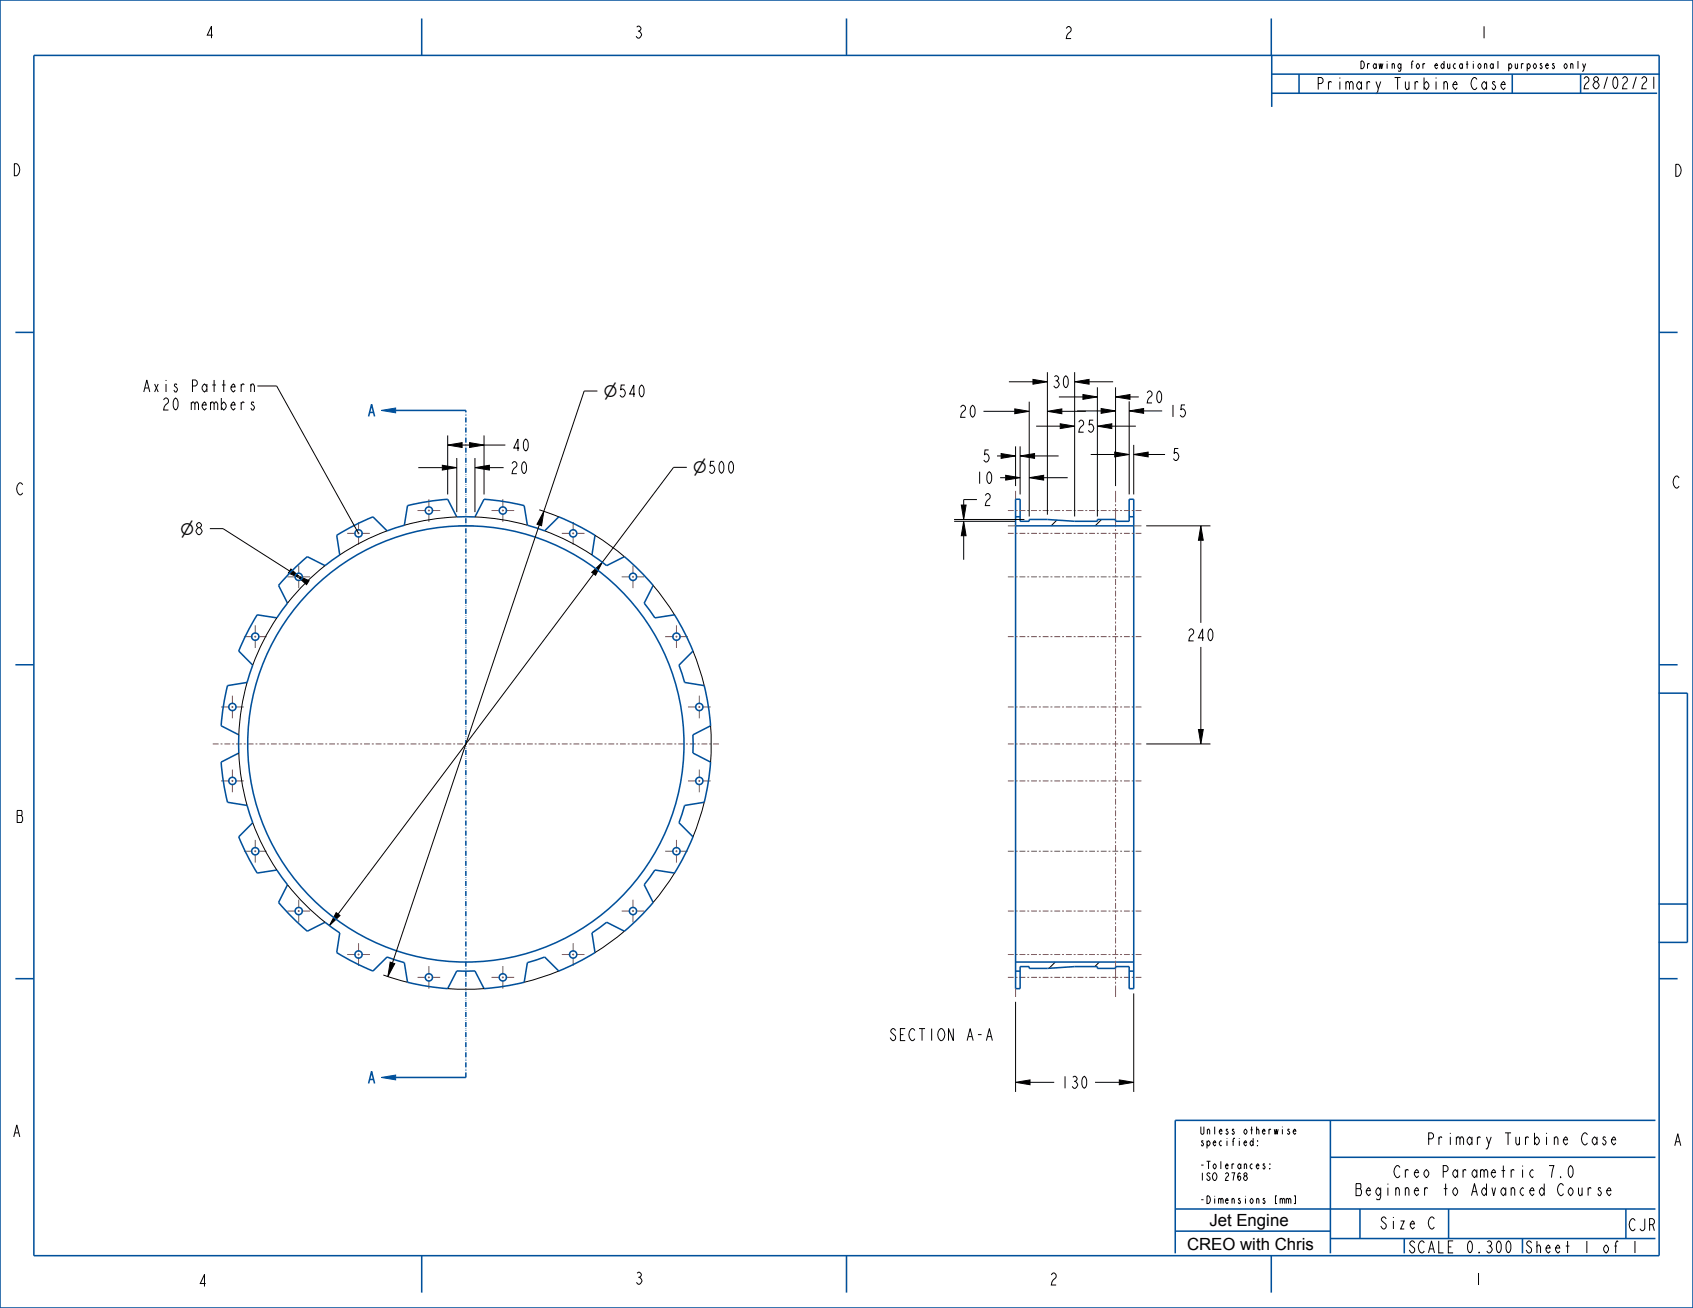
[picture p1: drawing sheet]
<svg xmlns="http://www.w3.org/2000/svg" width="559mm" height="432mm" viewBox="0 0 559 432" stroke-linecap="round" stroke-linejoin="round" font-family="sans-serif">
<path d="M125.8 355.7l4.8-.8v1.6z" fill="#00509b"/>
<path d="M125.8 355.7l4.8-.8v1.6z" fill="none" stroke="#00509b" stroke-width=".33"/>
<path d="M121.7 357.7l.9-4 1 4M122.1 356.4h1.1" fill="none" stroke="#00509b" stroke-width=".51"/>
<path d="M125.8 135.5l4.8-.8v1.6z" fill="#00509b"/>
<path d="M125.8 135.5l4.8-.8v1.6z" fill="none" stroke="#00509b" stroke-width=".33"/>
<g fill="none" stroke="#00509b" stroke-width=".51">
<path d="M0 0h558.8v431.8h-558.8zM11.2 18.3h536.4v396.2h-536.4zM139.2 6.1v12.2M279.4 6.1v12.2M419.6 6.1v12.2M419.8 18.2v17.1M419.8 30.8h127.2M419.8 24.5h128.1M428.8 24.5v6.3M499.1 24.5v6.3M5.1 109.7h6.1M547.6 109.7h6.1"/>
<path d="M121.7 137.5l.9-4 1 4M122.1 136.2h1.1M130.6 135.5h23.2M335.2 164.8h1.5v7.3h3v-.6h6l9 .6h7.5v-.6h6v.6h4.5v-7.3h1.5v161.6h-1.5v-7.3h-4.5v.6h-6v-.6h-7.5l-9 .6h-6v-.6h-3v7.3h-1.5zM335.2 173.6h39M335.2 170.6h1.5M372.7 170.6h1.5M96.5 188.3l4.9-4.5 5.9 2.9 4.8-3.5-1-6.5 8.9-4.7 3.1-1.4 4.7 4.6 5.7-1.8 1-6.5 6.6-1.3 6.7-.8 3 5.9h6l3-5.9 6.6 .8 6.6 1.3 1.1 6.5 5.7 1.8 4.6-4.6 6.1 2.8 5.9 3.3-1 6.5 4.8 3.5 5.9-2.9 4.9 4.5 4.6 5-3 5.8 3.6 4.9 6.4-1 4.8 8.8 1.3 3.1-4.6 4.7 1.9 5.7 6.4 1 1.4 6.6 .7 6.7-5.8 3v6l5.8 3-.7 6.7-1.4 6.5-6.4 1.1-1.9 5.7 4.6 4.7-2.8 6.1-3.3 5.8-6.4-1-3.6 4.9 3 5.8-4.6 5-4.9 4.5-5.9-2.9-4.8 3.5 1 6.5-8.9 4.7-3.1 1.4-4.6-4.7-5.7 1.9-1.1 6.5-6.6 1.3-6.6 .8-3-5.9h-6l-3 5.9-6.7-.8-6.6-1.3-1-6.5-5.7-1.9-4.7 4.7-6.1-2.8-5.9-3.3 1-6.5-4.8-3.5-5.9 2.9-4.9-4.5-4.6-5 3-5.8-3.5-4.9-6.5 1-4.8-8.9-1.3-3 4.6-4.7-1.8-5.7-6.5-1.1-1.3-6.5-.8-6.7 5.8-3v-6l-5.8-3 .8-6.7 1.3-6.6 6.5-1 1.8-5.7-4.6-4.7 2.8-6.1 3.3-5.8 6.5 1 3.5-4.9-3-5.8zM5.1 219.5h6.1M547.6 219.5h6.1M547.5 228.8h9.4v82.3h-9.4M547.5 298.4h9.4"/>
<path d="M335.2 317.6h39M5.1 323.1h6.1M335.2 320.6h1.5M372.7 320.6h1.5M547.6 323.1h6.1M130.6 355.7h23.2M439.1 369.9v43.8M546.4 369.9h-158.5v43.8M387.9 399.1h158.5M439.1 382h107.3M448.9 399.1v9.8M478.1 399.1v9.8"/>
<path d="M536.7 399.1v9.8M139.2 414.5v12.2M279.4 414.5v12.2M387.9 406.4h51.2M419.6 414.5v12.2M439.1 408.9h107.3M463.5 408.9v4.8"/>
<circle cx="118.3" cy="176.1" r="1.2"/>
<circle cx="141.6" cy="168.5" r="1.2"/>
<circle cx="166" cy="168.5" r="1.2"/>
<circle cx="189.2" cy="176.1" r="1.2"/>
<circle cx="98.6" cy="190.4" r="1.2"/>
<circle cx="208.9" cy="190.4" r="1.2"/>
<circle cx="84.2" cy="210.2" r="1.2"/>
<circle cx="223.3" cy="210.2" r="1.2"/>
<circle cx="76.7" cy="233.4" r="1.2"/>
<circle cx="230.8" cy="233.4" r="1.2"/>
<circle cx="76.7" cy="257.8" r="1.2"/>
<circle cx="153.8" cy="245.6" r="72"/>
<circle cx="230.8" cy="257.8" r="1.2"/>
<circle cx="84.2" cy="281" r="1.2"/>
<circle cx="223.3" cy="281" r="1.2"/>
<circle cx="98.6" cy="300.8" r="1.2"/>
<circle cx="118.3" cy="315.1" r="1.2"/>
<circle cx="189.2" cy="315.1" r="1.2"/>
<circle cx="208.9" cy="300.8" r="1.2"/>
<circle cx="141.6" cy="322.6" r="1.2"/>
<circle cx="166" cy="322.6" r="1.2"/>
</g>
<path d="M153.8 355.7v-220.2" fill="none" stroke="#00509b" stroke-width=".51" stroke-dasharray="1.7 .5 .2 .3 .2 .5" stroke-linecap="butt"/>
<g fill="none" stroke="#000" stroke-width=".33">
<path d="M523.4 21l-.5 1.5M85 127.4h6.3l27 48.7M197.2 129.1h-4.4l-13.3 39.7M324.6 135.8h10.3M333 126h7.9M334.9 135l4.8 .8-4.8 .8zM339.7 132.6v37.9M340.9 125.2l4.8 .8-4.8 .8zM345.7 135.8l4.8-.8v1.6zM345.7 122.9v47M349.5 131h7.9M349.9 139.9l4.8 .8-4.8 .8z"/>
<path d="M350.5 135.8h7.9M354.7 126l4.8-.8v1.6zM354.7 122.9v47.6M355.5 135.7h7.9M357.4 130.2l4.8 .8-4.8 .8zM359.5 126h7.9M362.2 127.9v42.6M363.4 134.9l4.8 .8-4.8 .8zM368.2 131l4.8-.8v1.6zM368.2 127.9v32.6M372.7 135.7l4.8-.8v1.6zM372.7 132.5v30.7"/>
<path d="M373 131h2.9M377.5 135.7h6.1M138.1 154.4h7.9M146 153.6l4.8 .8-4.8 .8zM147.8 146.9l4.7-.8v1.6zM147.8 143.7v19.5M150.8 151.2v17.9M152.5 146.9h2.5M155 146.1l4.8 .8-4.8 .8zM156.8 154.4l4.7-.8v1.6zM156.8 151.2v17.9M159.8 143.7v19.5"/>
<path d="M159.8 146.9h7M161.5 154.4h4.7M226.7 154.3h-4.4l-23.5 31.3M329.1 150.5h1.3M330.1 157.7h1.8M330.4 149.7l4.8 .8-4.8 .8zM331.9 156.9l4.8 .8-4.8 .8zM335.2 147.3v13.2M336.7 150.5l4.8-.8v1.6zM336.7 147.3v15.9M339.7 157.7l4.8-.8v1.6zM341.5 150.5h7.9"/>
<path d="M342 140.7h7.9M344.5 157.7h7.9M360 150h7.9M362.2 140.7l4.8-.8v1.6zM367 140.7h7.9M367.9 149.2l4.8 .8-4.8 .8zM374.2 150l4.8-.8v1.6zM374.2 146.9v16.3M379 150h5.5M69.3 174.5h4.3l22 14M127.8 175.2l-8.7 3.9-7 4.1M150.8 170.7l-9.4 .9-7.9 1.8"/>
<path d="M156.8 170.7l9.4 .9 7.9 1.8M178 173.3l-48.5 144.6M178 168.3l6.4 2.3M179.5 168.8l-.8 4.8-1.5-.5zM179.8 175.2l8.6 3.9 7 4.1M196.4 176.7l4.5 3 5.2 4.1M314.9 172.1h20.2M314.9 171.5h23.2M317.3 166.7h1.6l-.8 4.8zM318.1 172.1l.8 4.8h-1.6zM318.1 176.9v7.9M322.4 164.9h-4.3v1.8"/>
<path d="M335.4 170.6l-.2 .2M348.8 171.7l-1.9 1.9M363.6 171.5l-2.1 2.1M378.3 173.6h21.2M396.4 173.6l.8 4.8h-1.6zM396.4 178.4v27.2M96 187.8l3.6 3.3-4.4-1.9zM97.6 189.8l4.4 1.9-.8 1.3zM107.3 186.7l-7 6.3-5.4 6.1M195.3 189l3.5-3.4-2.2 4.3zM195.9 189.4l-84.3 112.4M215.6 193.3l3.4 4.2 3.6 5.5"/>
<path d="M91.4 204l-4.2 6.9-3.8 8.7M228.7 214.9l1.9 5.1 1.8 6.3M396.4 213.6v27.2M81.6 225.3l-2 9.2-.8 8.1M234.5 239.6l.3 5.4-.3 6.6M78.8 248.6l.8 8.1 2 9.2M378.3 245.6h21.2M395.6 240.8h1.6l-.8 4.8zM83.4 271.6l3.8 8.6 4.2 7M232.4 264.8l-1.8 6.3-1.9 5.2M94.9 292.1l5.4 6 7 6.4M222.6 288.2l-3.6 5.4-3.4 4.3"/>
<path d="M111 301.3l1.2 .9-3.5 3.4zM128.8 317.6l1.5 .5-2.3 4.3zM206.1 307.4l-5.2 4-4.5 3.1M348.3 317.6l-2 2.1M362.9 317.6l-1.5 1.5M126.5 321.9l8 2.4M147.8 326.4l6.5 .2 5.5-.2M184.4 320.6l-5.1 1.9-6.3 1.8M335.2 330.7v29.8M374.2 328v32.5M335.2 357.3l4.8-.8v1.6zM340 357.3h8"/>
<path d="M361.5 357.3h7.9M369.4 356.5l4.8 .8-4.8 .8z"/>
</g>
<g fill="#000">
<path d="M334.9 135l4.8 .8-4.8 .8zM345.7 135.8l4.8-.8v1.6zM340.9 125.2l4.8 .8-4.8 .8zM354.7 126l4.8-.8v1.6zM357.4 130.2l4.8 .8-4.8 .8zM368.2 131l4.8-.8v1.6zM363.4 134.9l4.8 .8-4.8 .8zM372.7 135.7l4.8-.8v1.6zM147.8 146.9l4.7-.8v1.6zM146 153.6l4.8 .8-4.8 .8zM156.8 154.4l4.7-.8v1.6zM155 146.1l4.8 .8-4.8 .8z"/>
<path d="M330.4 149.7l4.8 .8-4.8 .8zM336.7 150.5l4.8-.8v1.6zM331.9 156.9l4.8 .8-4.8 .8zM339.7 157.7l4.8-.8v1.6zM349.9 139.9l4.8 .8-4.8 .8zM362.2 140.7l4.8-.8v1.6zM367.9 149.2l4.8 .8-4.8 .8zM374.2 150l4.8-.8v1.6zM179.5 168.8l-.8 4.8-1.5-.5zM318.1 172.1l.8 4.8h-1.6zM317.3 166.7h1.6l-.8 4.8zM396.4 173.6l.8 4.8h-1.6z"/>
<path d="M97.6 189.8l4.4 1.9-.8 1.3zM96 187.8l3.6 3.3-4.4-1.9zM195.3 189l3.5-3.4-2.2 4.3zM395.6 240.8h1.6l-.8 4.8zM111 301.3l1.2 .9-3.5 3.4zM128.8 317.6l1.5 .5-2.3 4.3zM335.2 357.3l4.8-.8v1.6zM369.4 356.5l4.8 .8-4.8 .8z"/>
</g>
<g fill="none" stroke="#785055" stroke-width=".33">
<path d="M114.6 176.1h2.8M118 176.1h.7M118.3 172.3v2.8M118.3 175.8v.6M118.3 177v2.8M119.3 176.1h2.8M137.8 168.5h2.8M141.2 168.5h.7M141.6 164.8v2.8M141.6 168.2v.7M141.6 169.5v2.8M142.5 168.5h2.8"/>
<path d="M151.2 173.6h5.1M162.2 168.5h2.8M165.7 168.5h.6M166 164.8v2.8M166 168.2v.7M166 169.5v2.8M166.9 168.5h2.8M185.4 176.1h2.8M188.9 176.1h.6M189.2 172.3v2.8M189.2 175.8v.6M189.2 177v2.8"/>
<path d="M190.1 176.1h2.8M332.7 176.1h1.9M332.7 173.6h2.5M332.7 168.5h1.9M335.2 162.1v2.7M335.2 176.1h.7M335.2 168.5h.7M336.5 176.1h1.9M336.5 168.5h1.9M339.1 176.1h.6M339.1 168.5h.6M340.3 176.1h2"/>
<path d="M340.3 168.5h2M342.9 176.1h.6M342.9 168.5h.6M344.2 176.1h1.9M344.2 168.5h1.9M346.7 176.1h.7M346.7 168.5h.7M348 176.1h1.9M348 168.5h1.9M350.6 176.1h.6M350.6 168.5h.6M351.8 176.1h2"/>
<path d="M351.8 168.5h2M354.4 176.1h.6M354.4 168.5h.6M355.7 176.1h1.9M355.7 168.5h1.9M358.2 176.1h.7M358.2 168.5h.7M359.5 176.1h1.9M359.5 168.5h1.9M362.1 176.1h.6M362.1 168.5h.6M363.3 176.1h2"/>
<path d="M363.3 168.5h2M365.9 176.1h.6M365.9 168.5h.6M367.1 176.1h2M367.1 168.5h2M368.2 162.1v3.7M368.2 166.5v.6M368.2 167.7v3.8M368.2 172.1v1.9M368.2 174.6v.7M368.2 175.9v1.9M368.2 178.5v.6"/>
<path d="M368.2 179.7v2M369.7 176.1h.6M369.7 168.5h.6M371 176.1h1.9M371 168.5h1.9M373.5 176.1h.7M373.5 168.5h.7M374.2 173.6h2.5M374.8 176.1h1.9M374.8 168.5h1.9M94.9 190.4h2.7M98.3 190.4h.6"/>
<path d="M98.6 186.7v2.8M98.6 190.1v.6M98.6 191.4v2.8M99.5 190.4h2.8M205.2 190.4h2.8M208.6 190.4h.6M208.9 186.7v2.8M208.9 190.1v.6M208.9 191.4v2.8M209.9 190.4h2.8M332.7 190.4h1.9M335.2 190.4h.7"/>
<path d="M336.5 190.4h1.9M339.1 190.4h.6M340.3 190.4h2M342.9 190.4h.6M344.2 190.4h1.9M346.7 190.4h.7M348 190.4h1.9M350.6 190.4h.6M351.8 190.4h2M354.4 190.4h.6M355.7 190.4h1.9M358.2 190.4h.7"/>
<path d="M359.5 190.4h1.9M362.1 190.4h.6M363.3 190.4h2M365.9 190.4h.6M367.1 190.4h2M368.2 182.3v.6M368.2 183.5v2M368.2 186.1v.6M368.2 187.4v1.9M368.2 189.9v.6M368.2 191.2v1.9M368.2 193.7v.7"/>
<path d="M368.2 195v1.9M368.2 197.6v.6M368.2 198.8v1.9M369.7 190.4h.6M371 190.4h1.9M373.5 190.4h.7M374.8 190.4h1.9M80.5 210.2h2.8M83.9 210.2h.7M84.2 206.4v2.8M84.2 209.9v.6M84.2 211.1v2.8"/>
<path d="M85.2 210.2h2.8M219.5 210.2h2.8M223 210.2h.6M223.3 206.4v2.8M223.3 209.9v.6M223.3 211.1v2.8M224.2 210.2h2.8M332.7 210.2h1.9M335.2 210.2h.7M336.5 210.2h1.9M339.1 210.2h.6M340.3 210.2h2"/>
<path d="M342.9 210.2h.6M344.2 210.2h1.9M346.7 210.2h.7M348 210.2h1.9M350.6 210.2h.6M351.8 210.2h2M354.4 210.2h.6M355.7 210.2h1.9M358.2 210.2h.7M359.5 210.2h1.9M362.1 210.2h.6M363.3 210.2h2"/>
<path d="M365.9 210.2h.6M367.1 210.2h2M368.2 201.4v.6M368.2 202.6v2M368.2 205.2v.6M368.2 206.5v1.9M368.2 209v.6M368.2 210.3v1.9M368.2 212.8v.7M368.2 214.1v1.9M368.2 216.6v.7M368.2 217.9v1.9"/>
<path d="M369.7 210.2h.6M371 210.2h1.9M373.5 210.2h.7M374.8 210.2h1.9M73 233.4h2.8M76.4 233.4h.6M76.7 229.6v2.8M76.7 233.1v.6M76.7 234.3v2.8M77.7 233.4h2.7M227.1 233.4h2.8M230.5 233.4h.6"/>
<path d="M230.8 229.6v2.8M230.8 233.1v.6M230.8 234.3v2.8M231.8 233.4h2.8M332.7 233.4h1.9M335.2 233.4h.7M336.5 233.4h1.9M339.1 233.4h.6M340.3 233.4h2M342.9 233.4h.6M344.2 233.4h1.9M346.7 233.4h.7"/>
<path d="M348 233.4h1.9M350.6 233.4h.6M351.8 233.4h2M354.4 233.4h.6M355.7 233.4h1.9M358.2 233.4h.7M359.5 233.4h1.9M362.1 233.4h.6M363.3 233.4h2M365.9 233.4h.6M367.1 233.4h2M368.2 220.5v.6"/>
<path d="M368.2 221.7v1.9M368.2 224.3v.6M368.2 225.5v2M368.2 228.1v.6M368.2 229.4v1.9M368.2 231.9v.6M368.2 233.2v1.9M368.2 235.7v.7M368.2 237v1.9M368.2 239.5v.7M369.7 233.4h.6M371 233.4h1.9"/>
<path d="M373.5 233.4h.7M374.8 233.4h1.9M70.2 245.6h2M72.8 245.6h.6M73 257.8h2.8M74.1 245.6h1.9M76.4 257.8h.6M76.6 245.6h.7M76.7 254.1v2.7M76.7 257.5v.6M76.7 258.7v2.8M77.7 257.8h2.7"/>
<path d="M77.9 245.6h1.9M80.5 245.6h.6M81.7 245.6h2M84.3 245.6h.7M85.6 245.6h1.9M88.2 245.6h.6M89.4 245.6h2M92 245.6h.6M93.3 245.6h1.9M95.8 245.6h.7M97.1 245.6h2M99.7 245.6h.6"/>
<path d="M100.9 245.6h2M103.5 245.6h.7M104.8 245.6h1.9M107.4 245.6h.6M108.6 245.6h2M111.2 245.6h.6M112.5 245.6h1.9M115 245.6h.7M116.3 245.6h2M118.9 245.6h.6M120.1 245.6h2M122.7 245.6h.7"/>
<path d="M124 245.6h1.9M126.6 245.6h.6M127.8 245.6h2M130.4 245.6h.6M131.7 245.6h1.9M134.2 245.6h.7M135.5 245.6h2M138.1 245.6h.6M139.4 245.6h1.9M141.9 245.6h.7M143.2 245.6h1.9M145.8 245.6h.6"/>
<path d="M147 245.6h2M149.6 245.6h.6M150.9 245.6h1.9M153.4 245.6h.7M154.7 245.6h2M157.3 245.6h.6M158.6 245.6h1.9M161.1 245.6h.7M162.4 245.6h1.9M165 245.6h.6M166.2 245.6h2M168.8 245.6h.6"/>
<path d="M170.1 245.6h1.9M172.6 245.6h.7M173.9 245.6h2M176.5 245.6h.6M177.8 245.6h1.9M180.3 245.6h.7M181.6 245.6h1.9M184.2 245.6h.6M185.4 245.6h2M188 245.6h.6M189.3 245.6h1.9M191.9 245.6h.6"/>
<path d="M193.1 245.6h2M195.7 245.6h.6M197 245.6h1.9M199.5 245.6h.7M200.8 245.6h1.9M203.4 245.6h.6M204.6 245.6h2M207.2 245.6h.6M208.5 245.6h1.9M211.1 245.6h.6M212.3 245.6h2M214.9 245.6h.6"/>
<path d="M216.2 245.6h1.9M218.7 245.6h.7M220 245.6h1.9M222.6 245.6h.6M223.8 245.6h2M226.4 245.6h.6M227.1 257.8h2.8M227.7 245.6h1.9M230.3 245.6h.6M230.5 257.8h.6M230.8 254.1v2.7M230.8 257.5v.6"/>
<path d="M230.8 258.7v2.8M231.5 245.6h2M231.8 257.8h2.8M234.1 245.6h.6M235.4 245.6h1.9M332.7 257.8h1.9M332.7 245.6h1.9M335.2 257.8h.7M335.2 245.6h.7M336.5 257.8h1.9M336.5 245.6h1.9M339.1 257.8h.6"/>
<path d="M339.1 245.6h.6M340.3 257.8h2M340.3 245.6h2M342.9 257.8h.6M342.9 245.6h.6M344.2 257.8h1.9M344.2 245.6h1.9M346.7 257.8h.7M346.7 245.6h.7M348 257.8h1.9M348 245.6h1.9M350.6 257.8h.6"/>
<path d="M350.6 245.6h.6M351.8 257.8h2M351.8 245.6h2M354.4 257.8h.6M354.4 245.6h.6M355.7 257.8h1.9M355.7 245.6h1.9M358.2 257.8h.7M358.2 245.6h.7M359.5 257.8h1.9M359.5 245.6h1.9M362.1 257.8h.6"/>
<path d="M362.1 245.6h.6M363.3 257.8h2M363.3 245.6h2M365.9 257.8h.6M365.9 245.6h.6M367.1 257.8h2M367.1 245.6h2M368.2 240.8v1.9M368.2 243.4v.6M368.2 244.6v2M368.2 247.2v.6M368.2 248.4v2"/>
<path d="M368.2 251v.6M368.2 252.3v1.9M368.2 254.8v.7M368.2 256.1v1.9M368.2 258.6v.7M368.2 259.9v1.9M369.7 257.8h.6M369.7 245.6h.6M371 257.8h1.9M371 245.6h1.9M373.5 257.8h.7M373.5 245.6h.7"/>
<path d="M374.8 257.8h1.9M374.8 245.6h1.9M84.2 277.3v2.8M223.3 277.3v2.8M368.2 262.5v.6M368.2 263.7v1.9M368.2 266.3v.6M368.2 267.5v2M368.2 270.1v.6M368.2 271.4v1.9M368.2 273.9v.6M368.2 275.2v1.9"/>
<path d="M368.2 277.7v.7M368.2 279v1.9M80.5 281h2.8M83.9 281h.7M84.2 280.7v.6M84.2 282v2.8M85.2 281h2.8M98.6 297v2.8M208.9 297v2.8M219.5 281h2.8M223 281h.6M223.3 280.7v.6"/>
<path d="M223.3 282v2.8M224.2 281h2.8M332.7 281h1.9M335.2 281h.7M336.5 281h1.9M339.1 281h.6M340.3 281h2M342.9 281h.6M344.2 281h1.9M346.7 281h.7M348 281h1.9M350.6 281h.6"/>
<path d="M351.8 281h2M354.4 281h.6M355.7 281h1.9M358.2 281h.7M359.5 281h1.9M362.1 281h.6M363.3 281h2M365.9 281h.6M367.1 281h2M368.2 281.5v.7M368.2 282.8v1.9M368.2 285.4v.6"/>
<path d="M368.2 286.6v1.9M368.2 289.2v.6M368.2 290.4v2M368.2 293v.6M368.2 294.3v1.9M368.2 296.8v.6M368.2 298.1v1.9M369.7 281h.6M371 281h1.9M373.5 281h.7M374.8 281h1.9M94.9 300.8h2.7"/>
<path d="M98.3 300.8h.6M98.6 300.4v.7M98.6 301.7v2.8M99.5 300.8h2.8M114.6 315.1h2.8M118 315.1h.7M118.3 311.4v2.8M118.3 314.8v.6M118.3 316.1v2.7M119.3 315.1h2.8M141.6 318.9v2.8M166 318.9v2.8"/>
<path d="M185.4 315.1h2.8M188.9 315.1h.6M189.2 311.4v2.8M189.2 314.8v.6M189.2 316.1v2.7M190.1 315.1h2.8M205.2 300.8h2.8M208.6 300.8h.6M208.9 300.4v.7M208.9 301.7v2.8M209.9 300.8h2.8M332.7 315.1h1.9"/>
<path d="M332.7 300.8h1.9M335.2 315.1h.7M335.2 300.8h.7M336.5 315.1h1.9M336.5 300.8h1.9M339.1 315.1h.6M339.1 300.8h.6M340.3 315.1h2M340.3 300.8h2M342.9 315.1h.6M342.9 300.8h.6M344.2 315.1h1.9"/>
<path d="M344.2 300.8h1.9M346.7 315.1h.7M346.7 300.8h.7M348 315.1h1.9M348 300.8h1.9M350.6 315.1h.6M350.6 300.8h.6M351.8 315.1h2M351.8 300.8h2M354.4 315.1h.6M354.4 300.8h.6M355.7 315.1h1.9"/>
<path d="M355.7 300.8h1.9M358.2 315.1h.7M358.2 300.8h.7M359.5 315.1h1.9M359.5 300.8h1.9M362.1 315.1h.6M362.1 300.8h.6M363.3 315.1h2M363.3 300.8h2M365.9 315.1h.6M365.9 300.8h.6M367.1 315.1h2"/>
<path d="M367.1 300.8h2M368.2 300.6v.7M368.2 301.9v1.9M368.2 304.5v.6M368.2 305.7v1.9M368.2 308.3v.6M368.2 309.5v2M368.2 312.1v.6M368.2 313.4v1.9M368.2 315.9v.6M368.2 317.2v1.9M368.2 319.7v3.8"/>
<path d="M369.7 315.1h.6M369.7 300.8h.6M371 315.1h1.9M371 300.8h1.9M373.5 315.1h.7M373.5 300.8h.7M374.8 315.1h1.9M374.8 300.8h1.9M137.8 322.6h2.8M141.2 322.6h.7M141.6 322.3v.7M141.6 323.6v2.8"/>
<path d="M142.5 322.6h2.8M162.2 322.6h2.8M165.7 322.6h.6M166 322.3v.7M166 323.6v2.8M166.9 322.6h2.8M332.7 322.6h1.9M335.2 326.4v2.7M335.2 322.6h.7M336.5 322.6h1.9M339.1 322.6h.6M340.3 322.6h2"/>
<path d="M342.9 322.6h.6M344.2 322.6h1.9M346.7 322.6h.7M348 322.6h1.9M350.6 322.6h.6M351.8 322.6h2M354.4 322.6h.6M355.7 322.6h1.9M358.2 322.6h.7M359.5 322.6h1.9M362.1 322.6h.6M363.3 322.6h2"/>
<path d="M365.9 322.6h.6M367.1 322.6h2M368.2 324.1v.6M368.2 325.4v3.7M369.7 322.6h.6M371 322.6h1.9M373.5 322.6h.7M374.8 322.6h1.9"/>
</g>
<g font-size="5.5">
<text x="199.2" y="131.1">⌀540</text>
<text x="199.2" y="131.1">⌀</text>
<text x="228.7" y="156.3">⌀500</text>
<text x="228.7" y="156.3">⌀</text>
<text x="59.4" y="176.5">⌀8</text>
<text x="59.4" y="176.5">⌀</text>
<text x="399.2" y="404.6">Jet Engine</text>
<text x="391.8" y="412.6">CREO with Chris</text>
</g>
<g font-size="5.2">
<text x="67.6" y="12.6">4</text>
<text x="209.2" y="12.6">3</text>
<text x="351.1" y="12.7">2</text>
<text x="488.2" y="12.6">1</text>
<text x="434.3" y="29.6">Primary Turbine Case</text>
<text x="3.9" y="58">D</text>
<text x="552.3" y="58.2">D</text>
<text x="46.9" y="129.4">Axis Pattern</text>
<text x="347" y="128">30</text>
<text x="53.2" y="135.4">20 members</text>
<text x="316.3" y="137.8">20</text>
<text x="377.9" y="133">20</text>
<text x="385.6" y="137.6">15</text>
<text x="355.3" y="142.7">25</text>
<text x="168.8" y="148.9">40</text>
<text x="323.9" y="152.5">5</text>
<text x="386.5" y="152">5</text>
<text x="168.2" y="156.4">20</text>
<text x="321.8" y="159.7">10</text>
<text x="551.8" y="161.1">C</text>
<text x="5.1" y="163.4">C</text>
<text x="324.4" y="166.9">2</text>
<text x="391.6" y="211.6">240</text>
<text x="5.1" y="271.5">B</text>
<text x="293.9" y="343.5">SECTION A-A</text>
<text x="349.9" y="359.3">130</text>
<text x="3.9" y="375.3">A</text>
<text x="470.8" y="378">Primary Turbine Case</text>
<text x="552.2" y="378.2">A</text>
<text x="460.4" y="388.8">Creo Parametric 7.0</text>
<text x="448.1" y="394.7">Beginner to Advanced Course</text>
<text x="455.2" y="405.7">Size C</text>
<text x="537.3" y="406.3">CJR</text>
<text x="465" y="413.6">SCALE 0.300</text>
<text x="65.3" y="424.7">4</text>
<text x="209.3" y="424">3</text>
<text x="346.2" y="424.2">2</text>
<text x="486.4" y="424.2">1</text>
</g>
<g font-size="5.2" fill="#00509b">
<text x="522" y="29.3">28/02/21</text>
<text x="503.1" y="413.7">Sheet 1 of 1</text>
</g>
<g font-size="3.3">
<text x="448.7" y="22.7">Drawing for educational purposes only</text>
<text x="395.8" y="374.5">Unless otherwise</text>
<text x="395.8" y="378.3">specified:</text>
<text x="395.8" y="385.9">-Tolerances:</text>
<text x="395.8" y="389.7">ISO 2768</text>
<text x="395.8" y="397.3">-Dimensions [mm]</text>
</g>
</svg>
